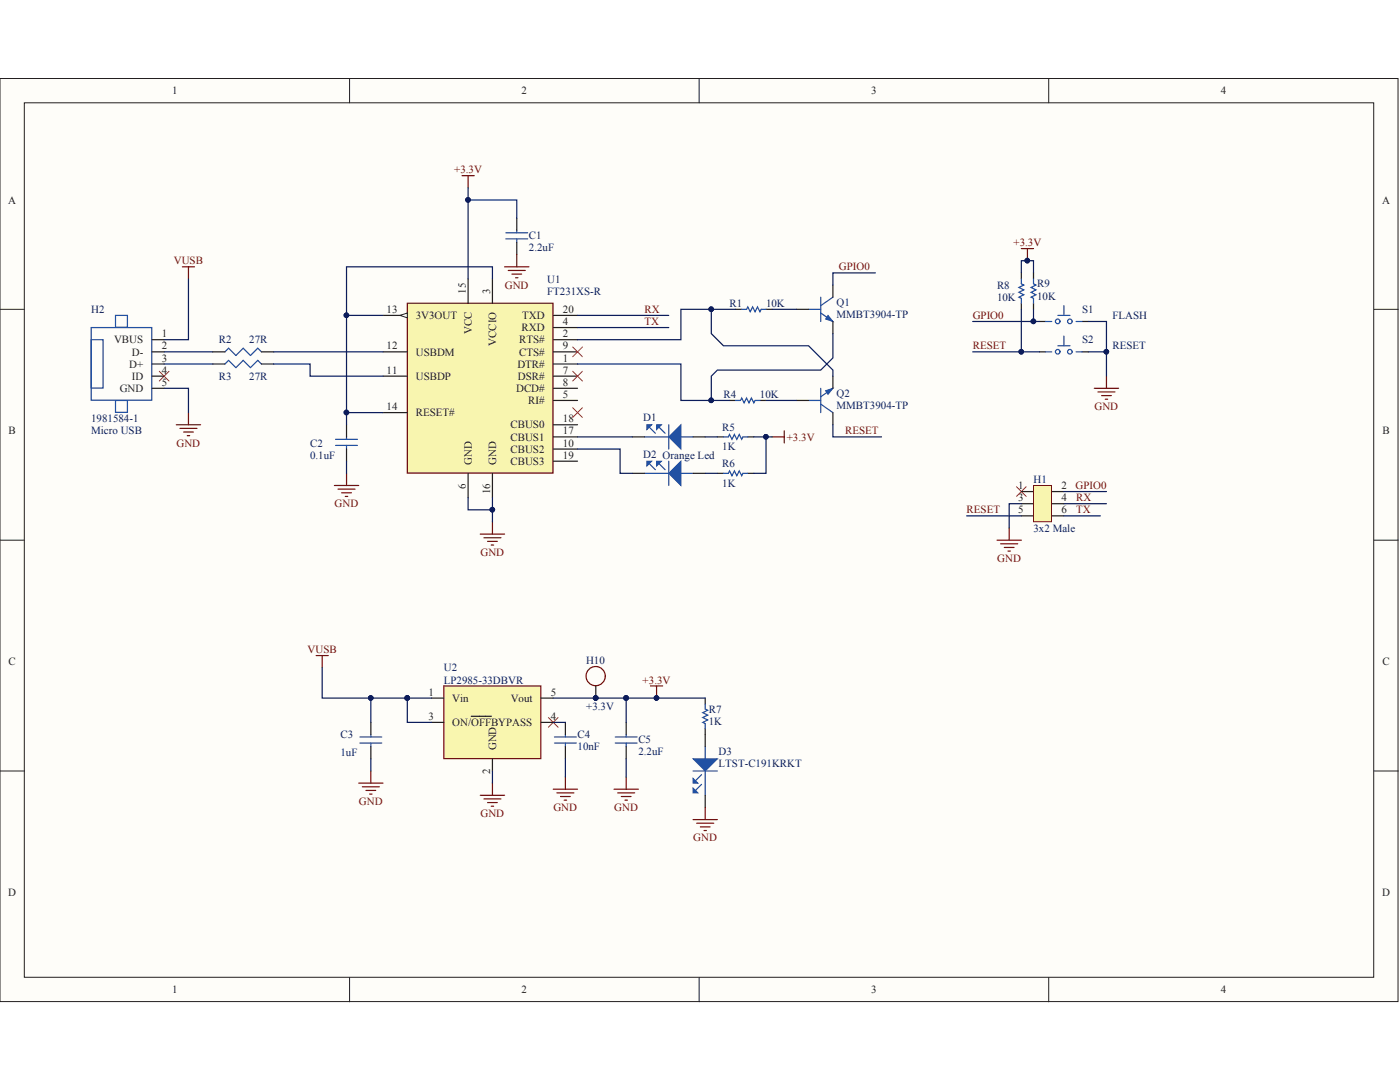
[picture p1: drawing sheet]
<svg xmlns="http://www.w3.org/2000/svg" width="279mm" height="216mm" viewBox="0 0 279 216" stroke-linecap="round" stroke-linejoin="round" font-family="sans-serif">
<path d="M0 15.7h279v184.2h-279z" fill="#fefdf9"/>
<path d="M0 15.7h279v184.2h-279z" fill="none" stroke="#231f20" stroke-width=".2"/>
<path d="M4.9 20.5h269.3v174.5h-269.3z" fill="#fefdf9"/>
<g fill="none" stroke="#231f20" stroke-width=".2">
<path d="M69.8 15.7v4.8M139.5 15.7v4.8M209.3 15.7v4.8M4.9 20.5h269.3v174.5h-269.3zM0 61.7h4.9M274.2 61.7h4.9M0 107.8h4.9M274.2 107.8h4.9M0 153.8h4.9M274.2 153.8h4.9M69.8 195.1v4.8M139.5 195.1v4.8"/>
<path d="M209.3 195.1v4.8"/>
</g>
<g fill="none" stroke="#6d0c0e" stroke-width=".24">
<path d="M36.4 53.2h2.4M37.6 53.2v2.5M35.2 84.8h4.8M35.9 85.5h3.4M36.6 86.2h2M37.4 86.9h.5M37.6 82.3v2.5M63.1 130.8h2.4M64.3 130.8v2.4M71.6 156.3h4.8M72.3 157h3.4M73 157.7h2"/>
<path d="M73.8 158.4h.5M74 153.8v2.5M110.4 157.5h4.9M111.1 158.2h3.4M111.9 158.9h1.9M112.6 159.7h.5M112.8 155.1v2.4M122.5 157.5h4.9M123.3 158.2h3.4M124 158.9h1.9M124.7 159.7h.5M125 155.1v2.4"/>
</g>
<path d="M31.8 74.1l1.9 1.9M33.7 74.1l-1.9 1.9" fill="none" stroke="#ee1d23" stroke-width=".2"/>
<g fill="none" stroke="#2151a3" stroke-width=".24">
<path d="M18.2 65.4h12.1v14.5h-12.1zM18.2 67.8h2.4v9.6h-2.4zM23.1 62.9h2.3v2.4h-2.3zM23.1 79.9h2.3v2.4h-2.3zM44.9 70.2l.7-.7 1.5 1.4 1.4-1.4 1.5 1.4 1.4-1.4 .8 .7M44.9 72.6l.7-.7 1.5 1.5 1.4-1.5 1.5 1.5 1.4-1.5 .8 .7M71.8 148.3h4.4M71.8 147.1h4.4M74 146.6v.5M74 148.3v.7M110.7 148.3h4.3M110.7 147.1h4.3"/>
<path d="M112.8 146.6v.5M112.8 148.3v.7M122.8 148.3h4.4M122.8 147.1h4.4M125 146.6v.5M125 148.3v.7"/>
</g>
<g fill="none" stroke="#231f20" stroke-width=".24">
<path d="M30.3 67.8h2.5M30.3 70.2h2.5M30.3 72.6h2.5M30.3 77.5h2.5M30.3 75.1h2.5M42.5 70.2h2.4M42.5 72.6h2.4M52.2 70.2h2.4M52.2 72.6h2.4M74 144.1v2.5M74 149v2.4M112.8 144.1v2.5"/>
<path d="M112.8 149v2.4M125 144.1v2.5M125 149v2.4"/>
</g>
<path d="M81.3 60.5h29.1v33.9h-29.1z" fill="#f8f5af"/>
<path d="M81.3 60.5h29.1v33.9h-29.1z" fill="none" stroke="#6d0c0e" stroke-width=".24"/>
<path d="M93.4 55.7v4.8M98.3 55.7v4.8M76.4 62.9h4.9" fill="none" stroke="#231f20" stroke-width=".24"/>
<path d="M79.8 62.9l1.5-.4v.9z" fill="#fefdf9"/>
<path d="M79.8 62.9l1.5-.4v.9z" fill="none" stroke="#231f20" stroke-width=".2"/>
<g fill="none" stroke="#231f20" stroke-width=".24">
<path d="M103.1 43.5v2.5M103.1 48.4v2.4M76.4 70.2h4.9M76.4 75.1h4.9M110.4 70.2h4.9M110.4 75.1h4.9M110.4 62.9h4.9M110.4 65.4h4.9M110.4 67.8h4.9M110.4 72.6h4.9M110.4 77.5h4.9M110.4 79.9h4.9"/>
<path d="M69.2 84.8v2.4M69.2 89.6v2.4M76.4 82.3h4.9M93.4 94.5v4.8M98.3 94.5v4.8M110.4 84.8h4.9M110.4 87.2h4.9M110.4 89.6h4.9M110.4 92h4.9"/>
</g>
<path d="M100.9 47.7h4.4M100.9 46.5h4.4M103.1 46v.5M103.1 47.7v.7M163.8 59.3v4.8M166.2 59.3l-2.4 1.7M161.4 61.7h2.4M163.8 62.5l2.4 1.6M67 88.9h4.3M67 87.7h4.3M69.2 87.2v.5M69.2 88.9v.7" fill="none" stroke="#2151a3" stroke-width=".24"/>
<g fill="none" stroke="#6d0c0e" stroke-width=".24">
<path d="M100.7 53.2h4.9M101.4 54h3.4M102.2 54.7h1.9M102.9 55.4h.5M103.1 50.8v2.4M66.7 96.9h4.9M67.5 97.6h3.4M68.2 98.3h1.9M68.9 99.1h.5M69.2 94.5v2.4M95.8 106.6h4.9M96.6 107.3h3.4"/>
<path d="M97.3 108h1.9M98 108.8h.5M98.3 104.1v2.5"/>
</g>
<path d="M114.3 69.2l1.9 2M114.3 74.1l1.9 1.9M116.2 69.2l-1.9 2M116.2 74.1l-1.9 1.9M114.3 81.4l1.9 1.9M116.2 81.4l-1.9 1.9" fill="none" stroke="#ee1d23" stroke-width=".2"/>
<path d="M165.2 62.9l1 1.2-1.4-.4z" fill="#2151a3"/>
<path d="M165.2 62.9l1 1.2-1.4-.4z" fill="none" stroke="#2151a3" stroke-width=".2"/>
<path d="M166.2 56.9v2.4M158.9 61.7h2.5M166.2 64.1v2.5" fill="none" stroke="#231f20" stroke-width=".24"/>
<path d="M161.4 79.9h2.4M163.8 77.5v4.8M166.2 77.5l-2.4 1.7M163.8 80.6l2.4 1.7" fill="none" stroke="#2151a3" stroke-width=".24"/>
<path d="M164.8 78l1.4-.5-1 1.2z" fill="#2151a3"/>
<path d="M164.8 78l1.4-.5-1 1.2z" fill="none" stroke="#2151a3" stroke-width=".2"/>
<path d="M145.6 79.9h1.2M146.8 61.7h1.2M151.7 79.9h1.2M152.9 61.7h1.2M158.9 79.9h2.5M166.2 75.1v2.4M166.2 82.3v2.5" fill="none" stroke="#231f20" stroke-width=".24"/>
<path d="M146.8 79.9h1l.2-.5 .5 1 .5-1 .5 1 .5-1 .4 1 .3-.5h1M148 61.7h1l.2-.5 .5 1 .5-1 .5 1 .5-1 .5 1 .2-.5h1" fill="none" stroke="#2151a3" stroke-width=".24"/>
<path d="M129.8 136.9h2.4M131 136.9v2.4" fill="none" stroke="#6d0c0e" stroke-width=".24"/>
<circle cx="131" cy="139.3" r=".46" fill="#0c1c5b"/>
<circle cx="131" cy="139.3" r=".46" fill="none" stroke="#0c1c5b" stroke-width=".2"/>
<path d="M92.2 35.1h2.4M93.4 35.1v2.4M95.8 158.7h4.9M96.6 159.4h3.4M98.3 156.3v2.4M97.3 160.1h1.9M98 160.9h.5" fill="none" stroke="#6d0c0e" stroke-width=".24"/>
<path d="M109.4 143.2l2 1.9M111.4 143.2l-2 1.9" fill="none" stroke="#ee1d23" stroke-width=".2"/>
<path d="M86.1 139.2h2.5l.1 .1-.1 .1h-2.5z" fill="#231f20"/>
<g fill="#f9f6af">
<path d="M90.3 138.5h3.2v1.6h-3.2z"/>
<path d="M88.7 137h19.1v14.2h-19.1zM90.3 138.5v1.6h3.2v-1.6z"/>
</g>
<path d="M88.4 136.8h19.7v14.7h-19.7v-12.1l.3-.1-.3-.1zM88.7 137v14.2h19.1v-14.2zM88.6 136.9h.1z" fill="#6d0c0e"/>
<path d="M88.4 139.2h.3v.2h-.3z" fill="#231f20"/>
<path d="M108 139.3h2.4M118.9 136.9v2.4M86.1 144.1h2.5M94.1 142.9h4M98.3 151.4v2.4M108 144.1h2.4" fill="none" stroke="#231f20" stroke-width=".24"/>
<circle cx="118.9" cy="139.3" r=".46" fill="#0c1c5b"/>
<circle cx="118.9" cy="139.3" r=".46" fill="none" stroke="#0c1c5b" stroke-width=".2"/>
<circle cx="118.9" cy="134.9" r="1.92" fill="none" stroke="#6d0c0e" stroke-width=".24"/>
<circle cx="118.9" cy="139.3" r=".46" fill="#0c1c5b"/>
<circle cx="118.9" cy="139.3" r=".46" fill="none" stroke="#0c1c5b" stroke-width=".2"/>
<path d="M138.3 151.4h4.9l-2.5 2.4z" fill="#2151a3"/>
<path d="M138.3 151.4h4.9l-2.5 2.4z" fill="none" stroke="#2151a3" stroke-width=".2"/>
<path d="M138.3 155.3l1 1h-1z" fill="#2151a3"/>
<path d="M138.3 155.3l1 1h-1z" fill="none" stroke="#2151a3" stroke-width=".2"/>
<path d="M138.3 157.2l1 1h-1z" fill="#2151a3"/>
<path d="M138.3 157.2l1 1h-1z" fill="none" stroke="#2151a3" stroke-width=".2"/>
<path d="M138.3 153.8h4.9M140 154.6l-1.2 1.2M140 156.5l-1.2 1.2M140.7 149v2.4M140.7 153.8v4.9" fill="none" stroke="#2151a3" stroke-width=".24"/>
<path d="M140.7 146.6v2.4M140.7 158.7v2.4" fill="none" stroke="#231f20" stroke-width=".24"/>
<path d="M133.5 87.2l2.4-2.4v4.8z" fill="#2151a3"/>
<path d="M133.5 87.2l2.4-2.4v4.8z" fill="none" stroke="#2151a3" stroke-width=".2"/>
<path d="M131 84.8h1l-1 .9z" fill="#2151a3"/>
<path d="M131 84.8h1l-1 .9z" fill="none" stroke="#2151a3" stroke-width=".2"/>
<path d="M129.1 84.8h1l-1 .9z" fill="#2151a3"/>
<path d="M129.1 84.8h1l-1 .9z" fill="none" stroke="#2151a3" stroke-width=".2"/>
<path d="M128.6 87.2h4.9M129.6 85.2l1.2 1.3M131.5 85.2l1.2 1.3M133.5 84.8v4.8M135.9 87.2h2.4" fill="none" stroke="#2151a3" stroke-width=".24"/>
<path d="M126.2 87.2h2.4M138.3 87.2h2.4" fill="none" stroke="#231f20" stroke-width=".24"/>
<path d="M133.5 94.5l2.4-2.5v4.9z" fill="#2151a3"/>
<path d="M133.5 94.5l2.4-2.5v4.9z" fill="none" stroke="#2151a3" stroke-width=".2"/>
<path d="M131 92h1l-1 1z" fill="#2151a3"/>
<path d="M131 92h1l-1 1z" fill="none" stroke="#2151a3" stroke-width=".2"/>
<path d="M129.1 92h1l-1 1z" fill="#2151a3"/>
<path d="M129.1 92h1l-1 1z" fill="none" stroke="#2151a3" stroke-width=".2"/>
<g fill="none" stroke="#2151a3" stroke-width=".24">
<path d="M208.7 64.1h1.2M208.7 70.2h1.2M211.1 62.9h2.4M211.1 69h2.4M212.3 61v1.9M212.3 67.1v1.9M214.8 64.1h1.2M214.8 70.2h1.2M128.6 94.5h4.9M129.6 92.5l1.2 1.2M131.5 92.5l1.2 1.2M133.5 92v4.9"/>
<path d="M135.9 94.5h2.4M144.4 87.2h1l.2-.5 .5 1 .5-1 .5 1 .4-1 .5 1 .3-.5h.9M144.4 94.5h1l.2-.5 .5 .9 .5-.9 .5 .9 .4-.9 .5 .9 .3-.4h.9M140.7 140.5v1l.5 .2-.9 .5 .9 .5-.9 .5 .9 .5-.9 .4 .4 .3v1"/>
<circle cx="211.1" cy="64.1" r=".46"/>
<circle cx="211.1" cy="70.2" r=".46"/>
<circle cx="213.5" cy="64.1" r=".46"/>
<circle cx="213.5" cy="70.2" r=".46"/>
</g>
<path d="M207.5 64.1h1.2M207.5 70.2h1.2M216 64.1h1.2M216 70.2h1.2M126.2 94.5h2.4M138.3 94.5h2.4M143.2 94.5h1.2M143.2 87.2h1.2M149.2 94.5h1.2M149.2 87.2h1.2M140.7 139.3v1.2M140.7 145.4v1.2" fill="none" stroke="#231f20" stroke-width=".24"/>
<g fill="none" stroke="#6d0c0e" stroke-width=".24">
<path d="M203.8 49.6h2.5M205 49.6v2.4M218.4 77.5h4.8M219.1 78.2h3.4M219.8 78.9h2M220.6 79.7h.5M220.8 75.1v2.4M154.1 87.2h2.4M156.5 86v2.4M138.3 163.5h4.9M139 164.3h3.4M139.8 165h1.9"/>
<path d="M140.5 165.7h.5M140.7 161.1v2.4"/>
</g>
<circle cx="205" cy="52" r=".46" fill="#0c1c5b"/>
<circle cx="205" cy="52" r=".46" fill="none" stroke="#0c1c5b" stroke-width=".2"/>
<path d="M199 107.8h4.8M199.7 108.5h3.4M200.4 109.2h2M201.2 110h.4M201.4 105.4v2.4" fill="none" stroke="#6d0c0e" stroke-width=".24"/>
<path d="M202.9 97.1l1.9 2M204.8 97.1l-1.9 2" fill="none" stroke="#ee1d23" stroke-width=".2"/>
<path d="M203.8 54.5v1.2M206.3 54.5v1.2M203.8 60.5v1.2M206.3 60.5v1.2M203.8 98.1h2.5M209.9 98.1h2.4M203.8 100.5h2.5M203.8 102.9h2.5M209.9 100.5h2.4M209.9 102.9h2.4" fill="none" stroke="#231f20" stroke-width=".24"/>
<path d="M203.8 55.7v.9l.5 .3-1 .5 1 .4-1 .5 1 .5-1 .5 .5 .2v1M206.3 55.7v.9l.4 .3-.9 .5 .9 .4-.9 .5 .9 .5-.9 .5 .5 .2v1" fill="none" stroke="#2151a3" stroke-width=".24"/>
<path d="M206.3 96.9h3.5v7.2h-3.5z" fill="#f8f5af"/>
<path d="M206.3 96.9h3.5v7.2h-3.5z" fill="none" stroke="#6d0c0e" stroke-width=".2"/>
<path d="M32.8 77.5h4.8v4.8M32.8 70.2h9.7M32.8 72.6h9.7M74 139.3v4.8M74 151.4v2.4" fill="none" stroke="#0c1c5b" stroke-width=".24"/>
<circle cx="74" cy="139.3" r=".46" fill="#0c1c5b"/>
<circle cx="74" cy="139.3" r=".46" fill="none" stroke="#0c1c5b" stroke-width=".2"/>
<path d="M125 139.3v4.8M125 151.4v3.7" fill="none" stroke="#0c1c5b" stroke-width=".24"/>
<circle cx="124.9" cy="139.3" r=".46" fill="#0c1c5b"/>
<circle cx="124.9" cy="139.3" r=".46" fill="none" stroke="#0c1c5b" stroke-width=".2"/>
<path d="M37.6 55.7v12.1h-4.8M64.3 133.2v6.1h17M110.4 144.1h2.4M112.8 151.4v3.7" fill="none" stroke="#0c1c5b" stroke-width=".24"/>
<circle cx="81.3" cy="139.3" r=".46" fill="#0c1c5b"/>
<circle cx="81.3" cy="139.3" r=".46" fill="none" stroke="#0c1c5b" stroke-width=".2"/>
<circle cx="74" cy="139.3" r=".46" fill="#0c1c5b"/>
<circle cx="74" cy="139.3" r=".46" fill="none" stroke="#0c1c5b" stroke-width=".2"/>
<path d="M54.6 72.6h7.3v2.5h14.5M54.6 70.2h21.8M69.2 92v2.5M98.3 99.3v4.8" fill="none" stroke="#0c1c5b" stroke-width=".24"/>
<circle cx="98.3" cy="101.7" r=".46" fill="#0c1c5b"/>
<circle cx="98.3" cy="101.7" r=".46" fill="none" stroke="#0c1c5b" stroke-width=".2"/>
<path d="M93.4 99.3v2.4h4.9" fill="none" stroke="#0c1c5b" stroke-width=".24"/>
<circle cx="98.3" cy="101.7" r=".46" fill="#0c1c5b"/>
<circle cx="98.3" cy="101.7" r=".46" fill="none" stroke="#0c1c5b" stroke-width=".2"/>
<path d="M93.4 37.5v18.2" fill="none" stroke="#0c1c5b" stroke-width=".24"/>
<circle cx="93.4" cy="39.9" r=".46" fill="#0c1c5b"/>
<circle cx="93.4" cy="39.9" r=".46" fill="none" stroke="#0c1c5b" stroke-width=".2"/>
<path d="M76.4 62.9h-7.2v21.9" fill="none" stroke="#0c1c5b" stroke-width=".24"/>
<circle cx="69.1" cy="82.3" r=".46" fill="#0c1c5b"/>
<circle cx="69.1" cy="82.3" r=".46" fill="none" stroke="#0c1c5b" stroke-width=".2"/>
<circle cx="69.1" cy="62.9" r=".46" fill="#0c1c5b"/>
<circle cx="69.1" cy="62.9" r=".46" fill="none" stroke="#0c1c5b" stroke-width=".2"/>
<path d="M93.4 39.9h9.7v3.6" fill="none" stroke="#0c1c5b" stroke-width=".24"/>
<circle cx="93.4" cy="39.9" r=".46" fill="#0c1c5b"/>
<circle cx="93.4" cy="39.9" r=".46" fill="none" stroke="#0c1c5b" stroke-width=".2"/>
<path d="M69.2 82.3h7.2" fill="none" stroke="#0c1c5b" stroke-width=".24"/>
<circle cx="69.1" cy="82.3" r=".46" fill="#0c1c5b"/>
<circle cx="69.1" cy="82.3" r=".46" fill="none" stroke="#0c1c5b" stroke-width=".2"/>
<path d="M98.3 55.7v-2.5h-29.1v9.7" fill="none" stroke="#0c1c5b" stroke-width=".24"/>
<circle cx="69.1" cy="62.9" r=".46" fill="#0c1c5b"/>
<circle cx="69.1" cy="62.9" r=".46" fill="none" stroke="#0c1c5b" stroke-width=".2"/>
<path d="M174.7 54.5h-8.5v2.4M142 61.7v4.9l2.4 2.4h17l4.8 4.8v1.3M154.1 61.7h4.8M166.2 84.8v2.4h9.7" fill="none" stroke="#0c1c5b" stroke-width=".24"/>
<circle cx="141.9" cy="61.7" r=".46" fill="#0c1c5b"/>
<circle cx="141.9" cy="61.7" r=".46" fill="none" stroke="#0c1c5b" stroke-width=".2"/>
<path d="M166.2 66.6v4.8l-2.4 2.4h-20.6l-1.2 1.3v4.8" fill="none" stroke="#0c1c5b" stroke-width=".24"/>
<circle cx="141.9" cy="79.9" r=".46" fill="#0c1c5b"/>
<circle cx="141.9" cy="79.9" r=".46" fill="none" stroke="#0c1c5b" stroke-width=".2"/>
<path d="M115.3 62.9h18.2M115.3 65.4h18.2M146.8 61.7h-10.9v6.1h-20.6M152.9 79.9h6" fill="none" stroke="#0c1c5b" stroke-width=".24"/>
<circle cx="141.9" cy="61.7" r=".46" fill="#0c1c5b"/>
<circle cx="141.9" cy="61.7" r=".46" fill="none" stroke="#0c1c5b" stroke-width=".2"/>
<path d="M115.3 72.6h20.6v7.3h9.7" fill="none" stroke="#0c1c5b" stroke-width=".24"/>
<circle cx="141.9" cy="79.9" r=".46" fill="#0c1c5b"/>
<circle cx="141.9" cy="79.9" r=".46" fill="none" stroke="#0c1c5b" stroke-width=".2"/>
<path d="M81.3 139.3v4.8h4.8M98.3 153.8v2.5" fill="none" stroke="#0c1c5b" stroke-width=".24"/>
<circle cx="81.3" cy="139.3" r=".46" fill="#0c1c5b"/>
<circle cx="81.3" cy="139.3" r=".46" fill="none" stroke="#0c1c5b" stroke-width=".2"/>
<path d="M81.3 139.3h4.8" fill="none" stroke="#0c1c5b" stroke-width=".24"/>
<circle cx="81.3" cy="139.3" r=".46" fill="#0c1c5b"/>
<circle cx="81.3" cy="139.3" r=".46" fill="none" stroke="#0c1c5b" stroke-width=".2"/>
<path d="M110.4 139.3h14.6" fill="none" stroke="#0c1c5b" stroke-width=".24"/>
<circle cx="118.9" cy="139.3" r=".46" fill="#0c1c5b"/>
<circle cx="118.9" cy="139.3" r=".46" fill="none" stroke="#0c1c5b" stroke-width=".2"/>
<circle cx="124.9" cy="139.3" r=".46" fill="#0c1c5b"/>
<circle cx="124.9" cy="139.3" r=".46" fill="none" stroke="#0c1c5b" stroke-width=".2"/>
<path d="M115.3 89.6h8.5v4.9h2.4M115.3 87.2h10.9M140.7 87.2h2.5M140.7 94.5h2.5M150.4 87.2h2.5v7.3h-2.5" fill="none" stroke="#0c1c5b" stroke-width=".24"/>
<circle cx="152.8" cy="87.2" r=".46" fill="#0c1c5b"/>
<circle cx="152.8" cy="87.2" r=".46" fill="none" stroke="#0c1c5b" stroke-width=".2"/>
<path d="M152.9 87.2h1.2" fill="none" stroke="#0c1c5b" stroke-width=".24"/>
<circle cx="152.8" cy="87.2" r=".46" fill="#0c1c5b"/>
<circle cx="152.8" cy="87.2" r=".46" fill="none" stroke="#0c1c5b" stroke-width=".2"/>
<path d="M125 139.3h15.7" fill="none" stroke="#0c1c5b" stroke-width=".24"/>
<circle cx="124.9" cy="139.3" r=".46" fill="#0c1c5b"/>
<circle cx="124.9" cy="139.3" r=".46" fill="none" stroke="#0c1c5b" stroke-width=".2"/>
<circle cx="131" cy="139.3" r=".46" fill="#0c1c5b"/>
<circle cx="131" cy="139.3" r=".46" fill="none" stroke="#0c1c5b" stroke-width=".2"/>
<path d="M217.2 70.2h3.6v4.9" fill="none" stroke="#0c1c5b" stroke-width=".24"/>
<circle cx="220.8" cy="70.2" r=".46" fill="#0c1c5b"/>
<circle cx="220.8" cy="70.2" r=".46" fill="none" stroke="#0c1c5b" stroke-width=".2"/>
<path d="M194.1 64.1h13.4" fill="none" stroke="#0c1c5b" stroke-width=".24"/>
<circle cx="206.2" cy="64.1" r=".46" fill="#0c1c5b"/>
<circle cx="206.2" cy="64.1" r=".46" fill="none" stroke="#0c1c5b" stroke-width=".2"/>
<path d="M206.3 61.7v2.4" fill="none" stroke="#0c1c5b" stroke-width=".24"/>
<circle cx="206.2" cy="64.1" r=".46" fill="#0c1c5b"/>
<circle cx="206.2" cy="64.1" r=".46" fill="none" stroke="#0c1c5b" stroke-width=".2"/>
<path d="M203.8 70.2h3.7" fill="none" stroke="#0c1c5b" stroke-width=".24"/>
<circle cx="203.8" cy="70.2" r=".46" fill="#0c1c5b"/>
<circle cx="203.8" cy="70.2" r=".46" fill="none" stroke="#0c1c5b" stroke-width=".2"/>
<path d="M203.8 54.5v-2.5h2.5v2.5" fill="none" stroke="#0c1c5b" stroke-width=".24"/>
<circle cx="205" cy="52" r=".46" fill="#0c1c5b"/>
<circle cx="205" cy="52" r=".46" fill="none" stroke="#0c1c5b" stroke-width=".2"/>
<path d="M203.8 61.7v8.5h-9.7" fill="none" stroke="#0c1c5b" stroke-width=".24"/>
<circle cx="203.8" cy="70.2" r=".46" fill="#0c1c5b"/>
<circle cx="203.8" cy="70.2" r=".46" fill="none" stroke="#0c1c5b" stroke-width=".2"/>
<path d="M217.2 64.1h3.6v6.1" fill="none" stroke="#0c1c5b" stroke-width=".24"/>
<circle cx="220.8" cy="70.2" r=".46" fill="#0c1c5b"/>
<circle cx="220.8" cy="70.2" r=".46" fill="none" stroke="#0c1c5b" stroke-width=".2"/>
<path d="M212.3 98.1h8.5M192.9 102.9h10.9M203.8 100.5h-2.4v4.9M212.3 100.5h8.5M212.3 102.9h7.3" fill="none" stroke="#0c1c5b" stroke-width=".24"/>
<g font-size="2.2" fill="#231f20">
<text x="34.3" y="18.8">1</text>
<text x="104.1" y="18.8">2</text>
<text x="173.9" y="18.8">3</text>
<text x="243.6" y="18.8">4</text>
<text x="1.6" y="40.6">A</text>
<text x="275.8" y="40.6">A</text>
<text x="92.9" y="58.6" transform="rotate(-90 92.9 58.6)">15</text>
<text x="97.8" y="58.6" transform="rotate(-90 97.8 58.6)">3</text>
<text x="77.2" y="62.5">13</text>
<text x="83" y="63.7">3V3OUT</text>
<text x="104.2" y="63.7">TXD</text>
<text x="112.4" y="64.9">4</text>
<text x="112.4" y="62.5">20</text>
<text x="22.8" y="68.5">VBUS</text>
<text x="26.3" y="70.9">D-</text>
<text x="32.3" y="67.3">1</text>
<text x="32.3" y="69.7">2</text>
<text x="77.2" y="69.7">12</text>
<text x="83" y="70.9">USBDM</text>
<text x="94.2" y="66.7" transform="rotate(-90 94.2 66.7)">VCC</text>
<text x="99" y="69" transform="rotate(-90 99 69)">VCCIO</text>
<text x="103.6" y="68.5">RTS#</text>
<text x="103.6" y="70.9">CTS#</text>
<text x="104.1" y="66.1">RXD</text>
<text x="112.4" y="67.3">2</text>
<text x="112.4" y="69.7">9</text>
<text x="25.8" y="73.4">D+</text>
<text x="26.3" y="75.8">ID</text>
<text x="32.3" y="72.1">3</text>
<text x="32.3" y="77">5</text>
<text x="32.3" y="74.6">4</text>
<text x="77.2" y="74.6">11</text>
<text x="83" y="75.8">USBDP</text>
<text x="103.3" y="73.4">DTR#</text>
<text x="103.4" y="75.8">DSR#</text>
<text x="112.4" y="72.1">1</text>
<text x="112.4" y="77">8</text>
<text x="112.4" y="74.6">7</text>
<text x="23.9" y="78.2">GND</text>
<text x="77.2" y="81.8">14</text>
<text x="83" y="83.1">RESET#</text>
<text x="103" y="78.2">DCD#</text>
<text x="105.4" y="80.6">RI#</text>
<text x="112.4" y="79.4">5</text>
<text x="1.7" y="86.7">B</text>
<text x="101.9" y="85.5">CBUS0</text>
<text x="101.9" y="87.9">CBUS1</text>
<text x="112.4" y="84.3">18</text>
<text x="112.4" y="86.7">17</text>
<text x="112.4" y="89.1">10</text>
<text x="275.9" y="86.7">B</text>
<text x="94.2" y="92.8" transform="rotate(-90 94.2 92.8)">GND</text>
<text x="99" y="92.8" transform="rotate(-90 99 92.8)">GND</text>
<text x="101.9" y="90.3">CBUS2</text>
<text x="101.9" y="92.8">CBUS3</text>
<text x="112.4" y="91.5">19</text>
<text x="92.9" y="97.5" transform="rotate(-90 92.9 97.5)">6</text>
<text x="97.8" y="98.6" transform="rotate(-90 97.8 98.6)">16</text>
<text x="203.2" y="97.6">1</text>
<text x="203.2" y="100">3</text>
<text x="211.8" y="97.6">2</text>
<text x="211.8" y="100">4</text>
<text x="203.2" y="102.5">5</text>
<text x="211.8" y="102.5">6</text>
<text x="1.7" y="132.8">C</text>
<text x="275.9" y="132.8">C</text>
<text x="85.5" y="138.8">1</text>
<text x="85.5" y="143.7">3</text>
<text x="90.3" y="140">Vin</text>
<text x="101.9" y="140">Vout</text>
<text x="109.9" y="138.8">5</text>
<text x="109.9" y="143.7">4</text>
<text x="90.3" y="144.9">ON/OFFBYPASS</text>
<text x="99" y="149.7" transform="rotate(-90 99 149.7)">GND</text>
<text x="97.8" y="154.4" transform="rotate(-90 97.8 154.4)">2</text>
<text x="1.6" y="178.8">D</text>
<text x="275.8" y="178.8">D</text>
<text x="34.3" y="198.2">1</text>
<text x="104.1" y="198.2">2</text>
<text x="173.9" y="198.2">3</text>
<text x="243.6" y="198.2">4</text>
</g>
<g font-size="2.2" fill="#6d0c0e">
<text x="90.6" y="34.6">+3.3V</text>
<text x="34.7" y="52.8">VUSB</text>
<text x="167.4" y="54">GPIO0</text>
<text x="202.3" y="49.1">+3.3V</text>
<text x="100.7" y="57.6">GND</text>
<text x="128.6" y="62.5">RX</text>
<text x="128.6" y="64.9">TX</text>
<text x="194.1" y="63.7">GPIO0</text>
<text x="194.1" y="69.7">RESET</text>
<text x="218.4" y="81.8">GND</text>
<text x="35.2" y="89.1">GND</text>
<text x="157" y="87.9">+3.3V</text>
<text x="168.6" y="86.7">RESET</text>
<text x="66.8" y="101.2">GND</text>
<text x="214.7" y="97.6">GPIO0</text>
<text x="214.8" y="100">RX</text>
<text x="192.9" y="102.5">RESET</text>
<text x="214.8" y="102.5">TX</text>
<text x="95.9" y="110.9">GND</text>
<text x="199" y="112.1">GND</text>
<text x="61.4" y="130.3">VUSB</text>
<text x="128.2" y="136.4">+3.3V</text>
<text x="71.6" y="160.6">GND</text>
<text x="110.4" y="161.8">GND</text>
<text x="122.6" y="161.8">GND</text>
<text x="95.9" y="163.1">GND</text>
<text x="138.4" y="167.9">GND</text>
</g>
<g font-size="2.2" fill="#0c1c5b">
<text x="105.6" y="47.7">C1</text>
<text x="105.6" y="50.1">2.2uF</text>
<text x="109.2" y="58.8">FT231XS-R</text>
<text x="109.2" y="56.4">U1</text>
<text x="199" y="57.6">R8</text>
<text x="207" y="57.4">R9</text>
<text x="207" y="59.8">10K</text>
<text x="18.2" y="62.5">H2</text>
<text x="145.6" y="61.2">R1</text>
<text x="152.9" y="61.2">10K</text>
<text x="166.9" y="63.4">MMBT3904-TP</text>
<text x="166.9" y="61">Q1</text>
<text x="199" y="60">10K</text>
<text x="216" y="62.5">S1</text>
<text x="222" y="63.7">FLASH</text>
<text x="43.7" y="68.5">R2</text>
<text x="49.7" y="68.5">27R</text>
<text x="216" y="68.5">S2</text>
<text x="222" y="69.7">RESET</text>
<text x="43.7" y="75.8">R3</text>
<text x="49.7" y="75.8">27R</text>
<text x="144.4" y="79.4">R4</text>
<text x="151.7" y="79.4">10K</text>
<text x="166.9" y="81.6">MMBT3904-TP</text>
<text x="166.9" y="79.2">Q2</text>
<text x="18.2" y="84.3">1981584-1</text>
<text x="18.2" y="86.7">Micro USB</text>
<text x="61.9" y="89.1">C2</text>
<text x="128.4" y="84">D1</text>
<text x="144.1" y="89.8">1K</text>
<text x="144.1" y="86">R5</text>
<text x="61.9" y="91.5">0.1uF</text>
<text x="128.4" y="91.3">D2 Orange Led</text>
<text x="144.1" y="93.2">R6</text>
<text x="144.1" y="97.1">1K</text>
<text x="206.3" y="96.4">H1</text>
<text x="206.3" y="106.1">3x2 Male</text>
<text x="88.6" y="136.4">LP2985-33DBVR</text>
<text x="88.6" y="134">U2</text>
<text x="117" y="132.5">H10</text>
<text x="117" y="141.7">+3.3V</text>
<text x="141.5" y="142.2">R7</text>
<text x="67.9" y="147.3">C3</text>
<text x="115.3" y="149.7">10nF</text>
<text x="115.3" y="147.3">C4</text>
<text x="127.4" y="148.3">C5</text>
<text x="141.5" y="144.6">1K</text>
<text x="67.9" y="150.9">1uF</text>
<text x="127.4" y="150.7">2.2uF</text>
<text x="143.4" y="153.1">LTST-C191KRKT</text>
<text x="143.4" y="150.7">D3</text>
</g>
</svg>
